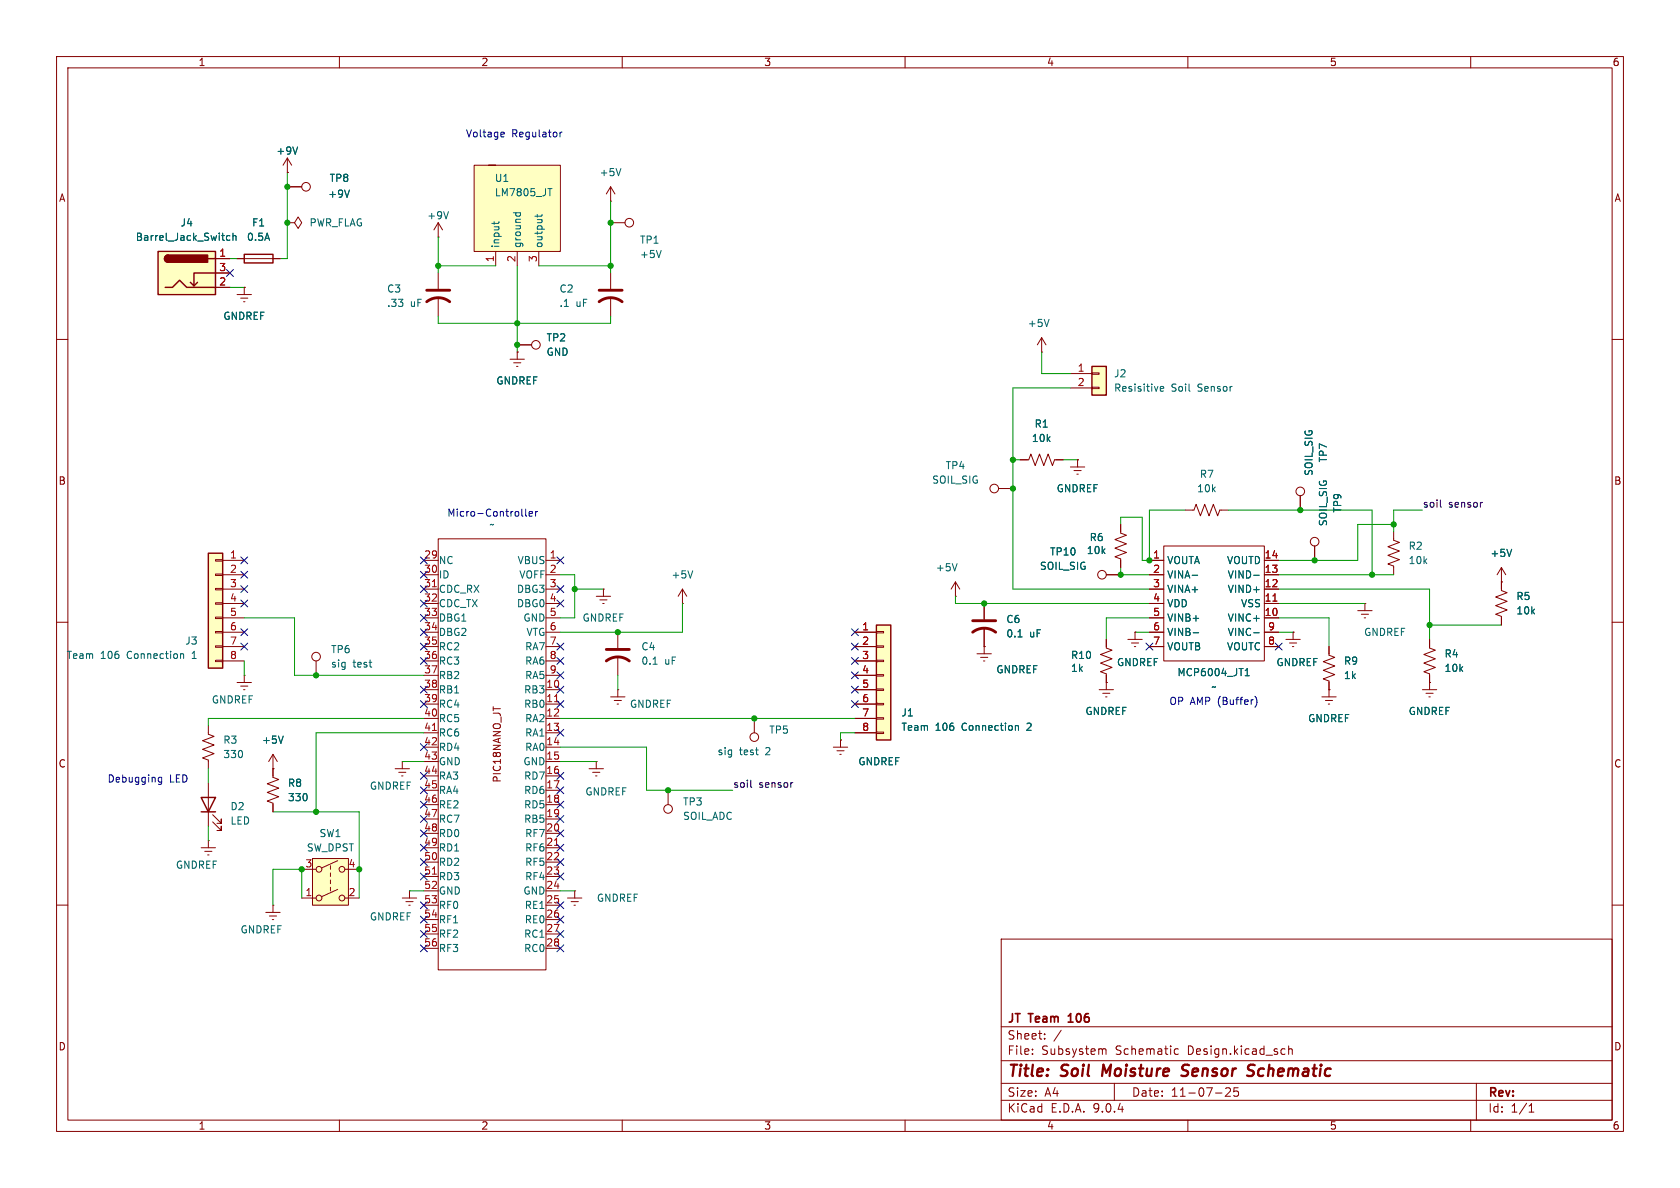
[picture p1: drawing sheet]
<svg xmlns="http://www.w3.org/2000/svg" width="297mm" height="210mm" viewBox="0 0 297 210" stroke-linecap="round" stroke-linejoin="round" font-family="sans-serif">
<g fill="none" stroke="#840000" stroke-width=".18">
<path d="M10 10h277v190h-277zM12 12h273v186h-273zM60 10v2M110 10v2M160 10v2M210 10v2M260 10v2M50.8 30.5h.1M50.8 39.4h1.3l.6-1 .6 1-.6 1-.6-1M50.8 39.4h.1M50.8 27.9l-.8 1.3M50.8 27.9l.8 1.3"/>
<path d="M50.8 27.9v2.6M50.8 33h2.5M77.5 39.4v2.5M77.5 39.4l-.8 1.2M77.5 39.4l.7 1.2M41.9 52.1h2.5M41.9 45.7h7.6M42.5 52.7h1.3M43.1 53.3h.2M43.2 50.8h.1M43.2 50.8v1.3M77.5 41.9h.1"/>
<path d="M77.5 48.3v2.8M77.5 52.6v3.3M10 60h2M285 60h2M10 110h2M240 108h2.6M240.7 108.6h1.2M241.2 109.2h.2M241.3 106.7h.1M241.3 106.7v1.3M252.7 113v1.6l1 .3-2 .8 2 .8-2 .7 2 .8-2 .7 1 .4v2.8M285 110h2"/>
<path d="M36.8 138.4v7.7M251.5 121.9h2.5M252.1 122.6h1.3M252.6 123.2h.3M252.7 120.7h.1M37.6 145.3l1.5 1.5v-.7v.7h-.7M37.6 144l1.5 1.5v-.7v.7h-.7M10 160h2M177 166h108v32h-108zM285 160h2M60 198v2M110 198v2"/>
<path d="M160 198v2M177 194.5h108M177 191.5h108M177 187.5h108M177 181.5h108M182.5 186.3v.1M182.5 185.5v.1M184.7 183.6v.1M184.7 182.8v.1M187.6 182.1l-1.3 2M195 185.5h.5v.9M197 191.5v3"/>
<path d="M207.7 186.3l.2 .1 .4-.1M208.3 185.5l-.4-.1-.2 .1M210 198v2M214.9 193.2h1.1M216.7 192.4l.5-.1 .3 .1v.3l-.9 1.1h.9M218.9 192.3h-.7l-.1 .7 .2-.1h.5l.2 .3-.1 .5-.2 .1-.6-.1M227 185.4l.2 .1M227.2 186.3l-.2 .1M227.8 185.5l.2-.1 .4 .1 .1 .9M227.8 184.9v1.5M260 198v2M261 191.5v6.5"/>
<path d="M270.3 196.6h.9M270.3 195.5l.4-.4v1.5"/>
<circle cx="54.1" cy="33" r=".76"/>
</g>
<path d="M195.1 188.2l-.3 2M209.9 190a.85 .85 0 0 1-1.1 .1M209.9 188.2l-.6 .1a.46 .46 0 0 0-.3 .5 .46 .46 0 0 0 .3 .4l.6 .2M221 189.2l.3 .1a.49 .49 0 0 1 .4 .5 .49 .49 0 0 1-.5 .4M221.1 188.2l.7 .1" fill="none" stroke="#840000" stroke-width=".4"/>
<path d="M189 179.5l-.2 .1M188.8 180.7h.9" fill="none" stroke="#840000" stroke-width=".3"/>
<path d="M43.2 45h5.1v1.5h-5.1zM35.6 141h2.5l-1.3 2.5zM35.6 143.5h2.5" fill="none" stroke="#840000" stroke-width=".25"/>
<path d="M75.4 53.3a3.3 3.3 0 0 1 4.1 0M75.4 51.3h4.1" fill="none" stroke="#840000" stroke-width=".51"/>
<path d="M52.6 26l-.4 1.2M61.8 33.6l-.5 1.3M79.3 37.4l-.4 1.3" fill="none" stroke="#006464" stroke-width=".18"/>
<path d="M27.9 44.5h10.2v7.6h-10.2z" fill="#ffffc2"/>
<path d="M27.9 44.5h10.2v7.6h-10.2zM29.2 50.8h1.3l1.2-1.3 1.3 1.3h5.1M29.7 45.1a.64 .64 0 0 0-.6 .6 .64 .64 0 0 0 .6 .7M34.9 49.9l-.6 .6M36.8 45.7h1.3M38.1 48.3h-3.8v2.2l-.6-.6" fill="none" stroke="#840000" stroke-width=".25"/>
<g fill="#840000" stroke="#840000" stroke-width=".25">
<path d="M29.3 45.3l.4-.2v1.3a.63 .63 0 0 1-.6-.4 .63 .63 0 0 1 .2-.7z"/>
<path d="M29.7 45.1h7v1.3h-7z"/>
</g>
<g fill="none" stroke="#840000" stroke-width=".18">
<path d="M38.1 45.7h2.5M38.1 48.3h2.5M38.1 50.8h2.5M198.1 92.7v1.5l1 .4-2 .8 2 .7-2 .8 2 .8-2 .7 1 .4v1.5M246.4 94v1.5l1 .4-2 .7 2 .8-2 .8 2 .7-2 .8 1 .4v1.5M195.6 113v1.6l1 .3-2 .8 2 .8-2 .7 2 .8-2 .7 1 .4v2.8M199.4 113h2.5M200 113.7h1.3M200.5 114.3h.3M200.7 111.8h.1M200.7 111.8v1.2M194.3 121.9h2.5"/>
<path d="M194.9 122.6h1.3M195.5 123.2h.2M195.6 120.7h.1"/>
</g>
<path d="M40.6 41.7l-.3-.1-.3 .3 .2 .5h.4M41.2 41.8l.2-.2 .3 .1v.8M41.2 41.2v1.3" fill="none" stroke="#006464" stroke-width=".18"/>
<path d="M154.9 110.5h2.6v20.3h-2.6z" fill="#ffffc2"/>
<path d="M154.9 110.5h2.6v20.3h-2.6z" fill="none" stroke="#840000" stroke-width=".25"/>
<g fill="none" stroke="#840000" stroke-width=".18">
<path d="M184.1 59.7l-.7 1.3M184.1 59.7l.8 1.3M184.1 59.7v2.5M184.1 62.2h.1M232.4 96.5v2.6M151.1 111.8h3.8M151.1 114.3h3.8M151.1 116.8h3.8M151.1 119.4h3.8M154.9 111.6h1.3v.3h-1.3zM154.9 114.2h1.3v.2h-1.3zM154.9 116.7h1.3v.3h-1.3z"/>
<path d="M154.9 119.3h1.3v.2h-1.3zM172.7 115.6h2.6M173.4 116.2h1.2M173.9 116.8h.2M174 114.3h.1M174 106.7v2.8M174 111v4.6M265.4 102.9h.1M265.4 100.3v4.1l1 .4-2 .7 2 .8-2 .8 2 .7-2 .8 1 .4v1.5M265.4 100.3l-.7 1.3M265.4 100.3l.8 1.3M151.1 121.9h3.8"/>
<path d="M151.1 124.5h3.8M151.1 127h3.8M151.1 129.5h3.8M154.9 121.8h1.3v.2h-1.3zM154.9 124.3h1.3v.3h-1.3zM154.9 126.9h1.3v.2h-1.3zM154.9 129.4h1.3v.3h-1.3z"/>
<circle cx="232.4" cy="95.8" r=".76"/>
</g>
<path d="M185.5 56.5l-.5 1.2M267.2 97.1l-.4 1.3M180 112.6h.7M179.6 128.3h.4l.1 .8" fill="none" stroke="#006464" stroke-width=".18"/>
<path d="M172 111.8a3.3 3.3 0 0 1 4 0M172 109.7h4" fill="none" stroke="#840000" stroke-width=".51"/>
<path d="M193 64.8h2.6v5.1h-2.6z" fill="#ffffc2"/>
<path d="M193 64.8h2.6v5.1h-2.6z" fill="none" stroke="#840000" stroke-width=".25"/>
<g fill="none" stroke="#840000" stroke-width=".18">
<path d="M189.2 66h3.8M189.2 68.6h3.8M193 65.9h1.3v.3h-1.3zM193 68.5h1.3v.2h-1.3zM176.5 86.4h2.6M180.3 81.3h1.6l.3-1 .8 2 .8-2 .7 2 .8-2 .8 2 .3-1h1.6M189.2 82.6h2.6M189.9 83.2h1.2M190.4 83.8h.2M190.5 81.3h.1M190.5 81.3v1.3M203.2 99.1h2.5"/>
<path d="M205.7 96.5h17.8v20.3h-17.8zM209.5 90.2h1.6l.4-1 .7 2 .8-2 .7 2 .8-2 .8 2 .3-1h1.6M223.5 99.1h2.6M229.9 87.6v2.6M168.9 105.4h.1M168.9 102.9l-.8 1.2M168.9 102.9l.8 1.2M168.9 102.9v2.5M195.6 101.6h2.5M203.2 101.6h2.5M203.2 104.1h2.5M203.2 106.7h2.5"/>
<path d="M203.2 109.2h2.5M203.2 111.8h2.5M203.2 114.3h2.5M223.5 101.6h2.6M223.5 104.1h2.6M223.5 106.7h2.6M223.5 109.2h2.6M223.5 111.8h2.6M223.5 114.3h2.6M227.3 113h2.6M228 113.7h1.2M228.5 114.3h.2"/>
<path d="M228.6 111.8h.1M228.6 111.8v1.2M234.9 114.3v1.5l1.1 .4-2.1 .8 2.1 .7-2.1 .8 2.1 .8-2.1 .7 1 .4v2.8M36.8 128.3v1.5l1 .4-2 .7 2 .8-2 .8 2 .7-2 .8 1 .4v1.5M118.1 139.7v2.5M133.3 127v2.5M233.7 123.2h2.5M234.3 123.8h1.3M234.8 124.5h.3M234.9 121.9h.1"/>
<circle cx="175.8" cy="86.4" r=".76"/>
<circle cx="229.9" cy="86.9" r=".76"/>
<circle cx="194.8" cy="101.6" r=".76"/>
<circle cx="133.3" cy="130.3" r=".76"/>
<circle cx="118.1" cy="143" r=".76"/>
</g>
<path d="M205.1 68.7l.6-.1v-.2l-.4-.1-.2 .2 .1 .6h.5M169.2 99.6l-.4 1.3M210.8 101.7h.9M210.9 111.9h1M220.1 119.5h.8M220.1 118.5l.4-.3v1.3M221.6 101.7h1M221.6 111.9h1" fill="none" stroke="#006464" stroke-width=".18"/>
<path d="M225 106.3h.8" fill="none" stroke="#a90000" stroke-width=".18"/>
<path d="M36.8 97.8h2.6v20.3h-2.6z" fill="#ffffc2"/>
<path d="M36.8 97.8h2.6v20.3h-2.6z" fill="none" stroke="#840000" stroke-width=".25"/>
<g fill="none" stroke="#840000" stroke-width=".18">
<path d="M107.9 35.6h.1M107.9 33l-.7 1.3M107.9 33l.8 1.3M107.9 33v2.6M107.9 39.4h2.6M107.9 48.3v2.8M107.9 52.6v3.3M90.2 63.5h2.5M90.8 64.1h1.3M91.3 64.8h.3M91.4 62.2h.1M91.4 61h2.6"/>
<path d="M91.4 62.2v1.3M38.1 98.9h1.3v.3h-1.3zM39.4 99.1h3.8M38.1 101.5h1.3v.2h-1.3zM38.1 104h1.3v.3h-1.3zM38.1 106.6h1.3v.2h-1.3zM38.1 109.1h1.3v.2h-1.3zM38.1 111.6h1.3v.3h-1.3zM38.1 114.2h1.3v.2h-1.3zM38.1 116.7h1.3v.3h-1.3zM39.4 101.6h3.8M39.4 104.1h3.8"/>
<path d="M39.4 106.7h3.8M39.4 109.2h3.8M39.4 111.8h3.8M39.4 114.3h3.8M39.4 116.8h3.8M105.4 105.4h2.5M106 106h1.3M106.6 106.7h.2M106.7 104.1h.1M106.7 104.1v1.3M109.2 111.8v2.8M109.2 116.1v3.3"/>
<path d="M120.6 106.7h.1M120.6 104.1l-.7 1.3M120.6 104.1l.8 1.3M120.6 104.1v2.6M69.8 135.9h2.6M70.5 136.5h1.3M71 137.2h.2M71.1 134.6h.1M71.1 134.6v1.3M104.1 135.9h2.6M104.8 136.5h1.2M105.3 137.2h.2"/>
<path d="M105.4 134.6h.1M105.4 134.6v1.3M107.9 123.2h2.6M108.6 123.8h1.3M109.1 124.5h.2M109.2 121.9h.1M109.2 121.9v1.3M147.3 132.1h2.6M148 132.7h1.2M148.5 133.4h.2M148.6 130.8h.1M148.6 130.8v1.3"/>
<path d="M100.3 158.8h2.6M101 159.4h1.2M101.6 157.5h.1M101.6 157.5v1.3M101.5 160h.2"/>
<circle cx="111.3" cy="39.4" r=".76"/>
<circle cx="94.7" cy="61" r=".76"/>
</g>
<path d="M109.8 29.8l-.5 1.3M116.9 44.3l-.4 1.2M32 115.6h.4l.1 .8M115.5 117.4h.7M122.5 100.9l-.5 1.3" fill="none" stroke="#006464" stroke-width=".18"/>
<path d="M105.9 53.3a3.3 3.3 0 0 1 4.1 0M105.9 51.3h4.1M107.2 116.8a3.3 3.3 0 0 1 4.1 0M107.2 114.8h4.1" fill="none" stroke="#840000" stroke-width=".51"/>
<path d="M83.8 29.2h15.3v15.3h-15.3z" fill="#ffffc2"/>
<path d="M83.8 29.2h15.3v15.3h-15.3zM86.4 29.2h1.2zM87.6 44.5v2.5M91.4 44.5v2.5M95.2 44.5v2.5M47 161.3h2.5M47.6 161.9h1.3M48.1 162.6h.3M48.3 160h.1M48.3 160v1.3" fill="none" stroke="#840000" stroke-width=".18"/>
<path d="M87.4 39.2v.5M88.2 39.2l-.2 .3h-1.1M90.7 37.6h1.3M91.2 37.6v.4M92 37.6v.4M95 37.9v.5M95.8 37.9l-.2 .3h-1M96.9 33.3h.7" fill="none" stroke="#006464" stroke-width=".18"/>
<path d="M55.2 151.8h6.4v8.2h-6.4z" fill="#ffffc2"/>
<g fill="none" stroke="#840000" stroke-width=".18">
<path d="M50.8 30.5h.1M50.8 33h2.5M38.1 45.7h2.5M38.1 48.3h2.5M38.1 50.8h2.5M41.9 45.7h1.3M43.2 50.8h.1M48.3 45.7h1.2M91.4 62.2h.1M91.4 61h2.6M74.9 99.1h2.6M77.5 95.3h19v76.2h-19z"/>
<path d="M96.5 99.1h2.6M180.3 81.3h1.3M186.7 81.3h1.3M190.5 81.3h.1M198.1 92.7v1.3M198.1 99.1v1.2M203.2 99.1h2.5M223.5 99.1h2.6M229.9 87.6v2.6M232.4 96.5v2.6M43.2 119.4h.1M43.2 119.4v1.3"/>
<path d="M55.9 116.8v2.6M74.9 101.6h2.6M74.9 104.1h2.6M74.9 106.7h2.6M74.9 109.2h2.6M74.9 111.8h2.6M74.9 114.3h2.6M74.9 116.8h2.6M74.9 119.4h2.6M96.5 101.6h2.6M96.5 104.1h2.6M96.5 106.7h2.6"/>
<path d="M96.5 109.2h2.6M96.5 111.8h2.6M96.5 114.3h2.6M96.5 116.8h2.6M96.5 119.4h2.6M151.1 111.8h3.8M151.1 114.3h3.8M151.1 116.8h3.8M151.1 119.4h3.8M174 114.3h.1M174 106.7v2.8M174 111v3.3"/>
<path d="M195.6 101.6h2.5M195.6 113v1.3M195.6 119.4v1.3M200.7 111.8h.1M203.2 101.6h2.5M203.2 104.1h2.5M203.2 106.7h2.5M203.2 109.2h2.5M203.2 111.8h2.5M203.2 114.3h2.5M223.5 101.6h2.6M223.5 104.1h2.6"/>
<path d="M223.5 106.7h2.6M223.5 109.2h2.6M223.5 111.8h2.6M223.5 114.3h2.6M228.6 111.8h.1M234.9 114.3v1.3M252.7 113v1.3M252.7 119.4v1.3M265.4 102.9h.1M265.4 102.9v1.2M265.4 109.2v1.3M41.9 120.7h2.5"/>
<path d="M42.5 121.3h1.3M43.1 121.9h.2M48.3 135.9h.1M48.3 133.4v4l1 .4-2.1 .8 2.1 .7-2.1 .8 2.1 .7-2.1 .8 1.1 .4v1.5M48.3 133.4l-.8 1.2M48.3 133.4l.7 1.2M74.9 121.9h2.6M74.9 124.5h2.6M74.9 127h2.6M74.9 129.5h2.6M74.9 132.1h2.6M74.9 134.6h2.6"/>
<path d="M74.9 137.2h2.6M74.9 139.7h2.6M96.5 121.9h2.6M96.5 124.5h2.6M96.5 127h2.6M96.5 129.5h2.6M96.5 132.1h2.6M96.5 134.6h2.6M96.5 137.2h2.6M96.5 139.7h2.6M148.6 130.8h.1M151.1 121.9h3.8"/>
<path d="M151.1 124.5h3.8M151.1 127h3.8M151.1 129.5h3.8M195.6 120.7h.1M234.9 121.9h.1M234.9 120.7v1.2M252.7 120.7h.1M35.6 149.9h2.5M36.2 150.5h1.3M36.7 151.1h.3M36.8 148.6h.1M36.8 148.6v1.3"/>
<path d="M53.3 153.7h2.6M53.3 158.8h2.6M55.2 151.8h6.4v8.2h-6.4zM58.4 153v.7M58.4 154.3v.6M58.4 155.6v.6M58.4 156.8v.7M59.7 152.1l-2.8 1.3M59.7 157.2l-2.8 1.3M61 153.7h2.5M61 158.8h2.5M71.1 158.8h2.6"/>
<path d="M71.8 159.4h1.2M72.4 157.5h.1M72.4 157.5v1.3M74.9 142.2h2.6M74.9 144.8h2.6M74.9 147.3h2.6M74.9 149.9h2.6M74.9 152.4h2.6M74.9 154.9h2.6M74.9 157.5h2.6M96.5 142.2h2.6M96.5 144.8h2.6"/>
<path d="M96.5 147.3h2.6M96.5 149.9h2.6M96.5 152.4h2.6M96.5 154.9h2.6M96.5 157.5h2.6M72.3 160h.2M74.9 160h2.6M74.9 162.6h2.6M74.9 165.1h2.6M74.9 167.6h2.6M96.5 160h2.6M96.5 162.6h2.6"/>
<path d="M96.5 165.1h2.6M96.5 167.6h2.6"/>
<circle cx="55.9" cy="116.1" r=".76"/>
<circle cx="56.4" cy="153.7" r=".51"/>
<circle cx="56.4" cy="158.8" r=".51"/>
<circle cx="60.5" cy="153.7" r=".51"/>
<circle cx="60.5" cy="158.8" r=".51"/>
</g>
<path d="M76.4 103.7h.8M225 106.3h.8M76.4 129.1h.8M98 124h.8M76.4 154.5h.8M98 149.4h.8" fill="none" stroke="#a90000" stroke-width=".18"/>
<g fill="none" stroke="#006464" stroke-width=".18">
<path d="M52.6 26l-.4 1.2M61.8 33.6l-.5 1.3M40.6 41.7l-.3-.1-.3 .3 .2 .5h.4M41.2 41.8l.2-.2 .3 .1v.8M41.2 41.2v1.3M267.2 97.1l-.4 1.3M180 112.6h.7M210.8 101.7h.9M210.9 111.9h1M220.1 119.5h.8M220.1 118.5l.4-.3v1.3M221.6 101.7h1"/>
<path d="M221.6 111.9h1M50.1 130.1l-.4 1.3M179.6 128.3h.4l.1 .8"/>
</g>
<path d="M254.6 88.4v1.1l.2 .2M262 88.8h.1M132.7 137.9v1.1l.2 .2M140 138.3h.2" fill="none" stroke="#0f0f0f" stroke-width=".18"/>
<g fill="none" stroke="#009600" stroke-width=".18">
<path d="M50.8 30.5v15.2h-1.3M107.9 35.6v12.7M40.6 50.8h2.6M40.6 45.7h1.3M77.5 55.9v1.3h30.4v-1.3M77.5 47h10.1M77.5 41.9v6.4M91.4 47v15.2M95.2 47h12.7M184.1 62.2v3.8h5.1M189.2 68.6h-10.1v35.5h24.1M179.1 81.3h1.2"/>
<path d="M188 81.3h2.5M209.5 90.2h-6.3v8.9h-1.3v-7.7h-3.8v1.3M217.2 90.2h25.4v11.4M246.4 92.7h-6.4v6.4h-13.9M251.5 90.2h-5.1v3.8M43.2 109.2h8.9v10.2h22.8M43.2 116.8v2.6M99.1 101.6h2.5v7.6h-2.5M101.6 104.1h5.1M109.2 119.4v2.5M120.6 106.7v5.1h-21.5M168.9 105.4v1.3h34.3"/>
<path d="M198.1 100.3v1.3h5.1M200.7 111.8h2.5M203.2 109.2h-7.6v3.8M226.1 101.6h20.3M226.1 104.1h26.6v8.9M226.1 109.2h8.8v5.1M226.1 106.7h15.2M226.1 111.8h2.5M252.7 110.5h12.7M36.8 135.9v2.5M71.1 134.6h3.8M74.9 127h-38.1v1.3"/>
<path d="M74.9 129.5h-19v14M99.1 127h52M99.1 134.6h6.3M99.1 132.1h15.2v7.6h15.2M151.1 129.5h-2.5v1.3M36.8 146.1v2.5M48.3 143.5h15.2v15.3M53.3 158.8v-5.1h-5v6.3M72.4 157.5h2.5M99.1 157.5h2.5"/>
</g>
<g fill="none" stroke="#000084" stroke-width=".18">
<path d="M40 47.7l1.2 1.2M41.2 47.7l-1.2 1.2M42.6 98.5l1.2 1.2M43.8 98.5l-1.2 1.2M74.3 98.5l1.2 1.2M75.5 98.5l-1.2 1.2M98.5 98.5l1.2 1.2M99.7 98.5l-1.2 1.2M42.6 113.7l1.2 1.2M42.6 111.2l1.2 1.2M42.6 106.1l1.2 1.2M42.6 101l1.2 1.2"/>
<path d="M42.6 103.5l1.2 1.2M43.8 113.7l-1.2 1.2M43.8 111.2l-1.2 1.2M43.8 106.1l-1.2 1.2M43.8 101l-1.2 1.2M43.8 103.5l-1.2 1.2M74.3 108.6l1.2 1.2M74.3 101l1.2 1.2M74.3 106.1l1.2 1.2M74.3 111.2l1.2 1.2M74.3 103.5l1.2 1.2M74.3 116.2l1.2 1.2"/>
<path d="M74.3 113.7l1.2 1.2M75.5 108.6l-1.2 1.2M75.5 101l-1.2 1.2M75.5 106.1l-1.2 1.2M75.5 111.2l-1.2 1.2M75.5 103.5l-1.2 1.2M75.5 116.2l-1.2 1.2M75.5 113.7l-1.2 1.2M98.5 118.8l1.2 1.2M98.5 116.2l1.2 1.2M98.5 106.1l1.2 1.2M98.5 103.5l1.2 1.2"/>
<path d="M98.5 113.7l1.2 1.2M99.7 118.8l-1.2 1.2M99.7 116.2l-1.2 1.2M99.7 106.1l-1.2 1.2M99.7 103.5l-1.2 1.2M99.7 113.7l-1.2 1.2M150.5 113.7l1.2 1.2M150.5 118.8l1.2 1.2M150.5 116.2l1.2 1.2M150.5 111.2l1.2 1.2M151.7 113.7l-1.2 1.2M151.7 118.8l-1.2 1.2"/>
<path d="M151.7 116.2l-1.2 1.2M151.7 111.2l-1.2 1.2M202.6 113.7l1.2 1.2M203.8 113.7l-1.2 1.2M225.5 113.7l1.2 1.2M226.7 113.7l-1.2 1.2M74.3 131.5l1.2 1.2M74.3 136.6l1.2 1.2M74.3 139.1l1.2 1.2M74.3 121.3l1.2 1.2M74.3 123.9l1.2 1.2M75.5 131.5l-1.2 1.2"/>
<path d="M75.5 136.6l-1.2 1.2M75.5 139.1l-1.2 1.2M75.5 121.3l-1.2 1.2M75.5 123.9l-1.2 1.2M98.5 128.9l1.2 1.2M98.5 136.6l1.2 1.2M98.5 121.3l1.2 1.2M98.5 123.9l1.2 1.2M98.5 139.1l1.2 1.2M99.7 128.9l-1.2 1.2M99.7 136.6l-1.2 1.2M99.7 121.3l-1.2 1.2"/>
<path d="M99.7 123.9l-1.2 1.2M99.7 139.1l-1.2 1.2M150.5 121.3l1.2 1.2M150.5 123.9l1.2 1.2M151.7 121.3l-1.2 1.2M151.7 123.9l-1.2 1.2M74.3 149.3l1.2 1.2M74.3 141.6l1.2 1.2M74.3 146.7l1.2 1.2M74.3 144.2l1.2 1.2M74.3 159.4l1.2 1.2M74.3 154.3l1.2 1.2"/>
<path d="M74.3 151.8l1.2 1.2M75.5 149.3l-1.2 1.2M75.5 141.6l-1.2 1.2M75.5 146.7l-1.2 1.2M75.5 144.2l-1.2 1.2M75.5 159.4l-1.2 1.2M75.5 154.3l-1.2 1.2M75.5 151.8l-1.2 1.2M98.5 149.3l1.2 1.2M98.5 144.2l1.2 1.2M98.5 151.8l1.2 1.2M98.5 159.4l1.2 1.2"/>
<path d="M98.5 154.3l1.2 1.2M98.5 146.7l1.2 1.2M98.5 141.6l1.2 1.2M99.7 149.3l-1.2 1.2M99.7 144.2l-1.2 1.2M99.7 151.8l-1.2 1.2M99.7 159.4l-1.2 1.2M99.7 154.3l-1.2 1.2M99.7 146.7l-1.2 1.2M99.7 141.6l-1.2 1.2M74.3 164.5l1.2 1.2M74.3 167l1.2 1.2"/>
<path d="M74.3 162l1.2 1.2M75.5 164.5l-1.2 1.2M75.5 167l-1.2 1.2M75.5 162l-1.2 1.2M98.5 167l1.2 1.2M98.5 162l1.2 1.2M98.5 164.5l1.2 1.2M99.7 167l-1.2 1.2M99.7 162l-1.2 1.2M99.7 164.5l-1.2 1.2"/>
</g>
<g fill="none" stroke="#0000c2" stroke-width=".18">
<path d="M88.7 23.4h.4v.3l-.6 .1M89.1 24.1l-.4 .1M99 23.4v.8M99.4 23.4l-.4 .2M92.3 90v1.1l.1 .2M92.9 90v1.1l.2 .2M93.5 90.8l.6-.1v-.2l-.4-.1-.2 .2 .1 .6h.5M94.7 90.4v.9M95 90.4l-.3 .3M28 138l.2 .3 .4-.1M28.6 137.4v1l-.3 .3-.3-.1M28.6 137.5l-.4-.1-.2 .2"/>
<path d="M221.9 123.1a1.46 1.46 0 0 1 0 1.9"/>
</g>
<g fill="#009600" stroke="#009600" stroke-width=".18">
<circle cx="252.7" cy="110.5" r=".46"/>
<circle cx="232.4" cy="99.1" r=".46"/>
<circle cx="246.4" cy="92.7" r=".46"/>
<circle cx="242.6" cy="101.6" r=".46"/>
<circle cx="229.9" cy="90.2" r=".46"/>
<circle cx="55.9" cy="143.5" r=".46"/>
<circle cx="55.9" cy="119.4" r=".46"/>
<circle cx="63.5" cy="153.7" r=".46"/>
<circle cx="53.3" cy="153.7" r=".46"/>
<circle cx="77.5" cy="47" r=".46"/>
<circle cx="107.9" cy="39.4" r=".46"/>
<circle cx="107.9" cy="47" r=".46"/>
<circle cx="91.4" cy="57.2" r=".46"/>
<circle cx="91.4" cy="61" r=".46"/>
<circle cx="101.6" cy="104.1" r=".46"/>
<circle cx="133.3" cy="127" r=".46"/>
<circle cx="118.1" cy="139.7" r=".46"/>
<circle cx="109.2" cy="111.8" r=".46"/>
<circle cx="179.1" cy="86.4" r=".46"/>
<circle cx="203.2" cy="99.1" r=".46"/>
<circle cx="179.1" cy="81.3" r=".46"/>
<circle cx="198.1" cy="101.6" r=".46"/>
<circle cx="174" cy="106.7" r=".46"/>
<circle cx="50.8" cy="39.4" r=".46"/>
<circle cx="50.8" cy="33" r=".46"/>
</g>
<g font-size="2.8" fill="#840000">
<text x="178" y="190.9">Title:</text>
<text x="187.7" y="190.9">Soil</text>
<text x="195.7" y="190.9">Moisture</text>
<text x="210.6" y="190.9">Sensor</text>
<text x="223" y="190.9">Schematic</text>
</g>
<g font-size="2.1" fill="#840000">
<text x="178" y="184">Sheet:</text>
<text x="178" y="181.2">JT</text>
<text x="182" y="181.2">Team</text>
<text x="189.6" y="181.2">106</text>
<text x="178" y="186.7">File:</text>
<text x="184.1" y="186.7">Subsystem</text>
<text x="197.2" y="186.7">Schematic</text>
<text x="210.1" y="186.7">Design.kicad_sch</text>
<text x="178" y="196.9">KiCad</text>
<text x="178" y="194.1">Size:</text>
<text x="184.7" y="194.1">A4</text>
<text x="185.7" y="196.9">E.D.A.</text>
<text x="193.3" y="196.9">9.0.4</text>
<text x="200" y="194.1">Date:</text>
<text x="207" y="194.1">11-07-25</text>
<text x="263" y="194.3">Rev:</text>
<text x="263" y="196.9">Id:</text>
<text x="267.1" y="196.9">1/1</text>
</g>
<g font-size="1.8" fill="#840000">
<text x="35" y="11.9">1</text>
<text x="85" y="11.9">2</text>
<text x="135" y="11.9">3</text>
<text x="185" y="11.9">4</text>
<text x="235" y="11.9">5</text>
<text x="285" y="11.9">6</text>
<text x="10.3" y="35.9">A</text>
<text x="285.3" y="35.9">A</text>
<text x="10.3" y="85.9">B</text>
<text x="285.3" y="85.9">B</text>
<text x="10.3" y="135.9">C</text>
<text x="285.3" y="135.9">C</text>
<text x="88.7" y="138.4" transform="rotate(-90 88.7 138.4)">PIC18NANO_JT</text>
<text x="10.3" y="185.9">D</text>
<text x="285.3" y="185.9">D</text>
<text x="35" y="199.9">1</text>
<text x="85" y="199.9">2</text>
<text x="135" y="199.9">3</text>
<text x="185" y="199.9">4</text>
<text x="235" y="199.9">5</text>
<text x="285" y="199.9">6</text>
</g>
<g font-size="1.8" fill="#006464">
<text x="48.8" y="27.5">+9V</text>
<text x="57.9" y="35.2">+9V</text>
<text x="58.2" y="32.4">TP8</text>
<text x="87.4" y="34.9">LM7805_JT</text>
<text x="87.4" y="32.4">U1</text>
<text x="105.9" y="31.3">+5V</text>
<text x="31.8" y="40.2">J4</text>
<text x="44.5" y="40.2">F1</text>
<text x="54.6" y="40.2">PWR_FLAG</text>
<text x="75.4" y="39">+9V</text>
<text x="23.9" y="42.8">Barrel_Jack_Switch</text>
<text x="43.6" y="42.8">0.5A</text>
<text x="88.5" y="43.9" transform="rotate(-90 88.5 43.9)">input</text>
<text x="92.3" y="43.9" transform="rotate(-90 92.3 43.9)">ground</text>
<text x="96.1" y="43.9" transform="rotate(-90 96.1 43.9)">output</text>
<text x="113" y="43.3">TP1</text>
<text x="113" y="45.8">+5V</text>
<text x="68.3" y="51.9">C3</text>
<text x="98.8" y="51.9">C2</text>
<text x="39.4" y="56.7">GNDREF</text>
<text x="68.3" y="54.5">.33</text>
<text x="72.5" y="54.5">uF</text>
<text x="98.8" y="54.5">.1</text>
<text x="101.8" y="54.5">uF</text>
<text x="181.6" y="58">+5V</text>
<text x="96.5" y="60.6">TP2</text>
<text x="96.5" y="63.1">GND</text>
<text x="87.6" y="68.2">GNDREF</text>
<text x="196.9" y="66.9">J2</text>
<text x="196.9" y="69.4">Resisitive</text>
<text x="207" y="69.4">Soil</text>
<text x="211.8" y="69.4">Sensor</text>
<text x="182.8" y="75.8">R1</text>
<text x="167.1" y="83.2">TP4</text>
<text x="182.3" y="78.3">10k</text>
<text x="234.8" y="81.8" transform="rotate(-90 234.8 81.8)">TP7</text>
<text x="164.7" y="85.7">SOIL_SIG</text>
<text x="186.7" y="87.2">GNDREF</text>
<text x="211.5" y="87.2">10k</text>
<text x="212" y="84.7">R7</text>
<text x="232.3" y="84.2" transform="rotate(-90 232.3 84.2)">SOIL_SIG</text>
<text x="86.4" y="93.6">~</text>
<text x="192.5" y="95.9">R6</text>
<text x="234.8" y="93.1" transform="rotate(-90 234.8 93.1)">SOIL_SIG</text>
<text x="237.3" y="90.7" transform="rotate(-90 237.3 90.7)">TP9</text>
<text x="77.5" y="99.9">NC</text>
<text x="91.4" y="99.9">VBUS</text>
<text x="165.3" y="101.2">+5V</text>
<text x="183.7" y="100.9">SOIL_SIG</text>
<text x="185.5" y="98.4">TP10</text>
<text x="192" y="98.1">10k</text>
<text x="206.2" y="99.9">VOUTA</text>
<text x="216.8" y="99.9">VOUTD</text>
<text x="248.9" y="97.4">R2</text>
<text x="248.9" y="99.9">10k</text>
<text x="263.4" y="98.7">+5V</text>
<text x="77.5" y="105">CDC_RX</text>
<text x="77.5" y="107.5">CDC_TX</text>
<text x="91.3" y="105">DBG3</text>
<text x="91.3" y="107.5">DBG0</text>
<text x="91.7" y="102.5">VOFF</text>
<text x="118.6" y="102.5">+5V</text>
<text x="206.2" y="102.5">VINA-</text>
<text x="206.2" y="105">VINA+</text>
<text x="206.2" y="107.5">VDD</text>
<text x="216.9" y="102.5">VIND-</text>
<text x="216.9" y="105">VIND+</text>
<text x="219.3" y="107.5">VSS</text>
<text x="268" y="106.3">R5</text>
<text x="77.5" y="110.1">DBG1</text>
<text x="77.5" y="112.6">DBG2</text>
<text x="92.4" y="110.1">GND</text>
<text x="93" y="112.6">VTG</text>
<text x="102.9" y="110.1">GNDREF</text>
<text x="177.8" y="110.3">C6</text>
<text x="177.8" y="112.9">0.1</text>
<text x="182" y="112.9">uF</text>
<text x="206.2" y="110.1">VINB+</text>
<text x="206.2" y="112.6">VINB-</text>
<text x="216.9" y="110.1">VINC+</text>
<text x="216.9" y="112.6">VINC-</text>
<text x="241.1" y="112.6">GNDREF</text>
<text x="268" y="108.8">10k</text>
<text x="11.7" y="116.7">Team</text>
<text x="17.7" y="116.7">106</text>
<text x="22.5" y="116.7">Connection</text>
<text x="32.7" y="114.1">J3</text>
<text x="34.2" y="116.7">1</text>
<text x="58.4" y="115.7">TP6</text>
<text x="58.4" y="118.2">sig</text>
<text x="62.4" y="118.2">test</text>
<text x="77.5" y="115.2">RC2</text>
<text x="77.5" y="117.7">RC3</text>
<text x="92.7" y="115.2">RA7</text>
<text x="92.7" y="117.7">RA6</text>
<text x="113.3" y="115.2">C4</text>
<text x="113.3" y="117.7">0.1</text>
<text x="117.5" y="117.7">uF</text>
<text x="176" y="119.2">GNDREF</text>
<text x="189.2" y="116.7">R10</text>
<text x="189.2" y="119">1k</text>
<text x="197.4" y="118">GNDREF</text>
<text x="206.2" y="115.2">VOUTB</text>
<text x="208.1" y="119.7">MCP6004_JT1</text>
<text x="216.8" y="115.2">VOUTC</text>
<text x="225.6" y="118">GNDREF</text>
<text x="237.5" y="117.7">R9</text>
<text x="255.3" y="116.4">R4</text>
<text x="255.3" y="119">10k</text>
<text x="37.3" y="124.6">GNDREF</text>
<text x="77.5" y="120.2">RB2</text>
<text x="77.5" y="122.8">RB1</text>
<text x="77.5" y="125.3">RC4</text>
<text x="92.6" y="122.8">RB3</text>
<text x="92.6" y="125.3">RB0</text>
<text x="92.7" y="120.2">RA5</text>
<text x="111.3" y="125.3">GNDREF</text>
<text x="214.1" y="122.3">~</text>
<text x="237.5" y="120.2">1k</text>
<text x="39.4" y="131.7">R3</text>
<text x="46.2" y="131.7">+5V</text>
<text x="77.5" y="127.9">RC5</text>
<text x="77.5" y="130.4">RC6</text>
<text x="92.7" y="127.9">RA2</text>
<text x="92.7" y="130.4">RA1</text>
<text x="135.9" y="129.9">TP5</text>
<text x="159.3" y="126.8">J1</text>
<text x="159.3" y="129.4">Team</text>
<text x="165.3" y="129.4">106</text>
<text x="170.1" y="129.4">Connection</text>
<text x="181.8" y="129.4">2</text>
<text x="191.8" y="126.6">GNDREF</text>
<text x="231.2" y="127.9">GNDREF</text>
<text x="248.9" y="126.6">GNDREF</text>
<text x="39.4" y="134.2">330</text>
<text x="77.5" y="132.9">RD4</text>
<text x="77.5" y="135.5">GND</text>
<text x="92.4" y="135.5">GND</text>
<text x="92.7" y="132.9">RA0</text>
<text x="126.8" y="133.7">sig</text>
<text x="130.7" y="133.7">test</text>
<text x="135.4" y="133.7">2</text>
<text x="151.6" y="135.5">GNDREF</text>
<text x="40.6" y="143.4">D2</text>
<text x="50.8" y="139.3">R8</text>
<text x="50.8" y="141.8">330</text>
<text x="65.3" y="139.8">GNDREF</text>
<text x="77.5" y="138">RA3</text>
<text x="77.5" y="140.6">RA4</text>
<text x="77.5" y="143.1">RE2</text>
<text x="92.6" y="138">RD7</text>
<text x="92.6" y="140.6">RD6</text>
<text x="92.6" y="143.1">RD5</text>
<text x="103.4" y="140.8">GNDREF</text>
<text x="120.7" y="142.6">TP3</text>
<text x="40.6" y="146">LED</text>
<text x="56.4" y="148.2">SW1</text>
<text x="77.5" y="145.6">RC7</text>
<text x="77.5" y="148.2">RD0</text>
<text x="92.6" y="145.6">RB5</text>
<text x="92.7" y="148.2">RF7</text>
<text x="120.7" y="145.1">SOIL_ADC</text>
<text x="31" y="153.8">GNDREF</text>
<text x="54.1" y="150.7">SW_DPST</text>
<text x="77.5" y="150.7">RD1</text>
<text x="77.5" y="153.3">RD2</text>
<text x="77.5" y="155.8">RD3</text>
<text x="92.7" y="150.7">RF6</text>
<text x="92.7" y="153.3">RF5</text>
<text x="92.7" y="155.8">RF4</text>
<text x="77.5" y="158.3">GND</text>
<text x="77.5" y="160.9">RF0</text>
<text x="92.4" y="158.3">GND</text>
<text x="92.7" y="160.9">RE1</text>
<text x="105.4" y="159.6">GNDREF</text>
<text x="42.4" y="165.2">GNDREF</text>
<text x="65.3" y="162.9">GNDREF</text>
<text x="77.5" y="163.4">RF1</text>
<text x="77.5" y="166">RF2</text>
<text x="92.6" y="166">RC1</text>
<text x="92.7" y="163.4">RE0</text>
<text x="77.5" y="168.5">RF3</text>
<text x="92.6" y="168.5">RC0</text>
</g>
<g font-size="1.8" fill="#0000c2">
<text x="82.3" y="24.5">Voltage</text>
<text x="90.5" y="24.5">Regulator</text>
<text x="79" y="91.5">Micro-Controller</text>
<text x="206.6" y="124.8">OP AMP (Buffer)</text>
<text x="18.9" y="138.5">Debugging</text>
<text x="30" y="138.5">LED</text>
</g>
<g font-size="1.8" fill="#a90000">
<text x="38.7" y="45.5">1</text>
<text x="87.4" y="46.4" transform="rotate(-90 87.4 46.4)">1</text>
<text x="91.2" y="46.4" transform="rotate(-90 91.2 46.4)">2</text>
<text x="95" y="46.4" transform="rotate(-90 95 46.4)">3</text>
<text x="38.7" y="48">3</text>
<text x="38.7" y="50.5">2</text>
<text x="190.4" y="65.8">1</text>
<text x="190.4" y="68.3">2</text>
<text x="40.6" y="98.8">1</text>
<text x="40.6" y="101.3">2</text>
<text x="74.9" y="98.8">29</text>
<text x="74.9" y="101.3">30</text>
<text x="97.1" y="98.8">1</text>
<text x="97.1" y="101.3">2</text>
<text x="203.8" y="98.8">1</text>
<text x="203.8" y="101.3">2</text>
<text x="223.5" y="98.8">14</text>
<text x="223.5" y="101.3">13</text>
<text x="40.6" y="103.9">3</text>
<text x="40.6" y="106.4">4</text>
<text x="74.9" y="103.9">31</text>
<text x="74.9" y="106.4">32</text>
<text x="77.5" y="102.5">ID</text>
<text x="97.1" y="103.9">3</text>
<text x="97.1" y="106.4">4</text>
<text x="203.8" y="103.9">3</text>
<text x="203.8" y="106.4">4</text>
<text x="223.5" y="103.9">12</text>
<text x="223.5" y="106.4">11</text>
<text x="40.6" y="109">5</text>
<text x="40.6" y="111.5">6</text>
<text x="74.9" y="109">33</text>
<text x="74.9" y="111.5">34</text>
<text x="97.1" y="109">5</text>
<text x="97.1" y="111.5">6</text>
<text x="152.3" y="111.5">1</text>
<text x="203.8" y="109">5</text>
<text x="203.8" y="111.5">6</text>
<text x="223.5" y="109">10</text>
<text x="224.1" y="111.5">9</text>
<text x="40.6" y="114">7</text>
<text x="40.6" y="116.6">8</text>
<text x="74.9" y="114">35</text>
<text x="74.9" y="116.6">36</text>
<text x="74.9" y="119.1">37</text>
<text x="97.1" y="114">7</text>
<text x="97.1" y="116.6">8</text>
<text x="97.1" y="119.1">9</text>
<text x="152.3" y="114">2</text>
<text x="152.3" y="116.6">3</text>
<text x="152.3" y="119.1">4</text>
<text x="203.8" y="114">7</text>
<text x="224.1" y="114">8</text>
<text x="74.9" y="121.7">38</text>
<text x="74.9" y="124.2">39</text>
<text x="96.5" y="121.7">10</text>
<text x="96.5" y="124.2">11</text>
<text x="152.3" y="121.7">5</text>
<text x="152.3" y="124.2">6</text>
<text x="74.9" y="126.7">40</text>
<text x="74.9" y="129.3">41</text>
<text x="74.9" y="131.8">42</text>
<text x="96.5" y="126.7">12</text>
<text x="96.5" y="129.3">13</text>
<text x="96.5" y="131.8">14</text>
<text x="152.3" y="126.7">7</text>
<text x="152.3" y="129.3">8</text>
<text x="74.9" y="134.4">43</text>
<text x="74.9" y="136.9">44</text>
<text x="96.5" y="134.4">15</text>
<text x="96.5" y="136.9">16</text>
<text x="74.9" y="139.4">45</text>
<text x="74.9" y="142">46</text>
<text x="96.5" y="139.4">17</text>
<text x="96.5" y="142">18</text>
<text x="74.9" y="144.5">47</text>
<text x="74.9" y="147.1">48</text>
<text x="74.9" y="149.6">49</text>
<text x="96.5" y="144.5">19</text>
<text x="96.5" y="147.1">20</text>
<text x="96.5" y="149.6">21</text>
<text x="53.9" y="153.4">3</text>
<text x="61.5" y="153.4">4</text>
<text x="74.9" y="152.1">50</text>
<text x="74.9" y="154.7">51</text>
<text x="96.5" y="152.1">22</text>
<text x="96.5" y="154.7">23</text>
<text x="53.9" y="158.5">1</text>
<text x="61.5" y="158.5">2</text>
<text x="74.9" y="157.2">52</text>
<text x="74.9" y="159.8">53</text>
<text x="96.5" y="157.2">24</text>
<text x="96.5" y="159.8">25</text>
<text x="74.9" y="162.3">54</text>
<text x="74.9" y="164.8">55</text>
<text x="74.9" y="167.4">56</text>
<text x="96.5" y="162.3">26</text>
<text x="96.5" y="164.8">27</text>
<text x="96.5" y="167.4">28</text>
</g>
<g font-size="1.8" fill="#0f0f0f">
<text x="251.5" y="89.8">soil</text>
<text x="256.1" y="89.8">sensor</text>
<text x="129.5" y="139.4">soil</text>
<text x="134.2" y="139.4">sensor</text>
</g>
</svg>
